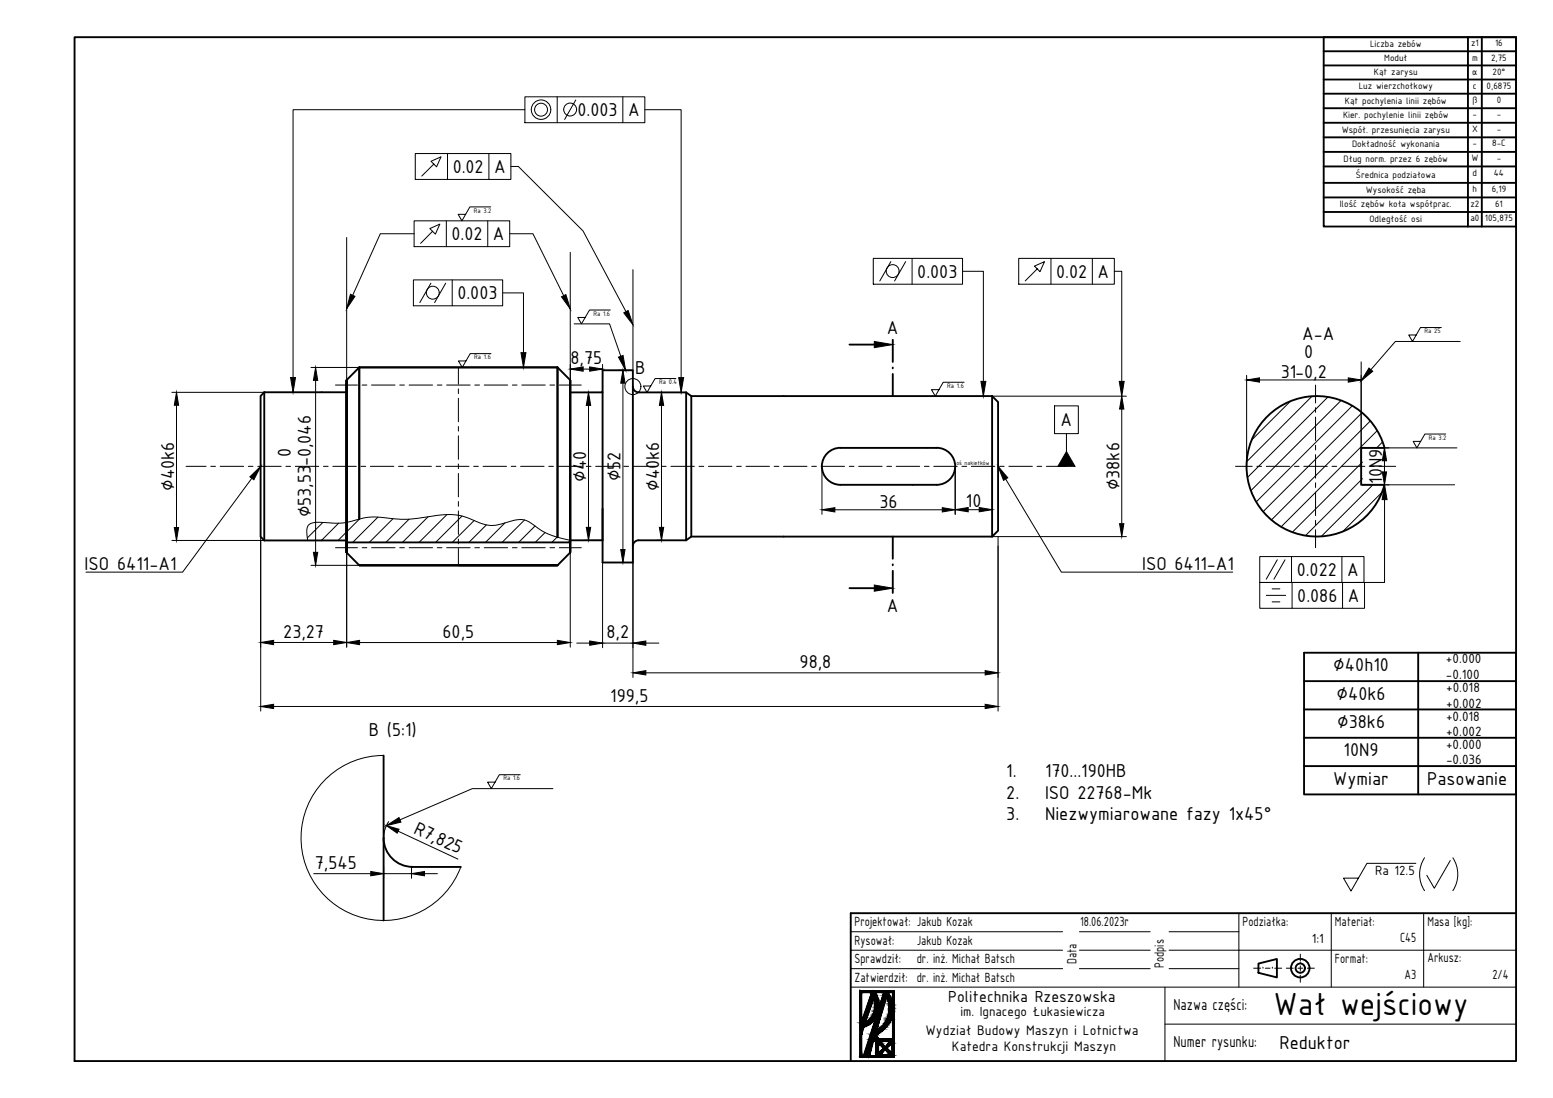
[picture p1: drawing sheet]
<svg xmlns="http://www.w3.org/2000/svg" width="420mm" height="297mm" viewBox="0 0 420 297" stroke-linecap="round" stroke-linejoin="round" font-family="sans-serif">
<!-- layer: _Linie grube -->
<g fill="none" stroke="#000" stroke-width=".51">
<path d="M20.2 10.1h390v276.9h-390zM358.1 10.1h52.1v51.2h-52.1zM358.1 13.9h52.1M358.1 17.7h52.1M397.2 10.1v51.2M400.9 10.1v51.2M358.1 21.5h52.1M358.1 25.3h52.1M358.1 29.3h52.1M358.1 33.2h52.1M358.1 37.2h52.1M358.1 41.1h52.1"/>
<path d="M358.1 45h52.1M358.1 49.5h52.1M358.1 53.4h52.1M358.1 57.3h52.1M97.2 99.4v41zM97.2 99.4h53.6v45.9v-45.9M97.2 99.4h53.6M97.2 99.4l-3.4 3.4M150.8 99.4l3.5 3.4v46.7v-46.7M229.8 93.2h6.7M241.5 91.9v6M241.5 99.4v.3"/>
<path d="M71.5 106.1l-1 1v38.1l1 1M71.5 106.1h22.3M71.5 106.1v40.1M93.8 102.8v46.7v-46.7M154.3 102.8v46.7v-46.7M154.3 102.8v46.7l-3.5 3.4M171.2 104.6v-4.4h-8.2v6h-8.7M171.2 104.6a1.56 1.56 0 0 0 1.6 1.5M171.2 104.6v47.6h-8.2v-46M172.8 106.2h12.8M185.6 106.2l1.4 1h81.4M185.6 106.2v40"/>
<path d="M187 107.2v38M241.5 101.2v6M268.4 107.2l1.6 1.6v34.8l-1.6 1.6M268.4 107.2v38M342.5 113.1a19 19 0 0 1 32.1 8l-6.3 .1v10l6.3-.1a19 19 0 0 1-27.7 11.6 19 19 0 0 1-4.4-29.6zM223.5 122.9a5 5 0 0 1 3.9-1.8h26a5 5 0 0 1 5 5 5 5 0 0 1-5 5.1h-26a5 5 0 0 1-4.6-2.9 5 5 0 0 1 .7-5.4zM71.5 146.2h22.3M93.8 149.5v-46.7v46.7M93.8 146.2v3.3M93.8 149.5l3.4 3.4M93.8 146.7h60.5M97.2 152.9h53.6"/>
<path d="M154.3 146.2h8.7M172.8 146.2a1.56 1.56 0 0 0-1.6 1.5M172.8 146.2h12.8M229.8 159.1h6.7M241.5 145.2v6M241.5 152.7v.2M241.5 154.4v6M268.4 145.2h-81.4l-1.4 1M352.8 176.6h57.4v38.3h-57.4zM383.7 176.6v38.3M352.8 184.3h57.4M352.8 191.9h57.4"/>
<path d="M352.8 199.6h57.4M103.8 204.4v44.6M352.8 207.2h57.4M103.8 226.7a7.8 7.8 0 0 0 7.8 7.8M111.6 234.5h13.1M410.2 247h-180v40M340.5 260.7l5-1.3v5l-5-1.2z"/>
<circle cx="351.8" cy="261.9" r="2.51"/>
<circle cx="351.8" cy="261.9" r="1.26"/>
</g>
<!-- layer: _Kreskowanie -->
<g fill="none" stroke="#000" stroke-width=".27">
<path d="M349.1 108.5l-10.5 10.5M355 107.2l-17.7 17.7M359.3 107.4l-21.8 21.8M362.8 108.3l-24.4 24.4M365.9 109.8l-26 26M368.5 111.6l-26.8 26.8M370.8 113.9l-26.8 26.8M372.6 116.5l-26 26M374.1 119.5l-1.7 1.7M102.3 139.9l-6.9 6.8M115.8 139.8l-6.9 6.9M120.9 139.2l-7.5 7.5"/>
<path d="M125 139.6l-7.1 7.1M368.6 125l-19 19M368.6 129.5l-15.4 15.4M371.4 131.2l-13.9 13.9M373.9 133.1l-10.7 10.7M87.4 141.3l-4.3 4.2M91.6 141.5l-4.6 4.7M97.2 140.4l-5.7 5.8M106.3 140.3l-6.4 6.4M110.7 140.4l-6.3 6.3M128.3 140.8l-6 5.9M131.6 142l-4.7 4.7"/>
<path d="M136.6 141.5l-5.3 5.2M141.9 140.7l-6.1 6M144.8 142.3l-4.5 4.4M147.5 144.1l-2.7 2.6M150.7 145.3l-1.4 1.4M154.3 146.2l-.5 .5"/>
</g>
<!-- layer: _Osie symetrii -->
<g fill="none" stroke="#000" stroke-width=".27">
<path d="M124 99.4v4.5M90.8 104.2h5.9M98 104.2h1.3M100.5 104.2h6.4M108.1 104.2h1.3M110.7 104.2h6.3M118.3 104.2h1.3M120.8 104.2h6.4M124 105.2v1.3M124 107.7v6.4M124 115.4v1.2M124 117.9v6.4"/>
<path d="M128.5 104.2h1.2M131 104.2h6.4M138.6 104.2h1.3M141.2 104.2h6.3M148.8 104.2h1.3M151.3 104.2h6M355.9 104.2v4.8M355.9 110.3v1.3M355.9 112.8v6.4M50.3 126.2h5.5M57 126.2h1.3M59.6 126.2h6.3"/>
<path d="M67.2 126.2h1.3M69.7 126.2h6.4M77.3 126.2h1.3M79.9 126.2h6.3M87.5 126.2h1.3M90 126.2h6.4M97.7 126.2h1.2M100.2 126.2h6.4M107.8 126.2h1.3M110.4 126.2h6.3M118 126.2h1.3M120.5 126.2h6.4"/>
<path d="M124 125.5v1.3M124 128.1v6.3M124 135.7v1.3M124 138.2v6.4M128.1 126.2h1.3M130.7 126.2h6.3M138.3 126.2h1.3M140.8 126.2h6.4M148.5 126.2h1.2M151 126.2h6.4M158.6 126.2h1.3M161.2 126.2h6.3"/>
<path d="M168.8 126.2h1.3M171.3 126.2h6.4M178.9 126.2h1.3M181.5 126.2h6.4M189.1 126.2h1.3M191.7 126.2h6.3M199.3 126.2h1.3M201.8 126.2h6.4M209.4 126.2h1.3M212 126.2h6.3M219.6 126.2h1.3M222.1 126.2h6.4"/>
<path d="M229.8 126.2h1.2M232.3 126.2h6.4M239.9 126.2h1.3M242.5 126.2h6.3M250.1 126.2h1.3M252.6 126.2h6.4M260.2 126.2h1.3M262.8 126.2h6.3M270.4 126.2h1.3M272.9 126.2h6.4M280.6 126.2h1.2M283.1 126.2h5.4"/>
<path d="M334.3 126.2h4.5M340 126.2h1.3M342.6 126.2h6.3M350.2 126.2h1.3M352.7 126.2h6.4M355.9 120.4v1.3M355.9 123v6.3M355.9 130.6v1.3M355.9 133.1v6.4M360.4 126.2h1.2M362.9 126.2h6.4M370.5 126.2h1.3"/>
<path d="M373.1 126.2h4.5M90.8 148.2h5.9M98 148.2h1.3M100.5 148.2h6.4M108.1 148.2h1.3M110.7 148.2h6.3M118.3 148.2h1.3M120.8 148.2h6.4M124 145.8v1.3M124 148.4v4.5M128.5 148.2h1.2M131 148.2h6.4"/>
<path d="M138.6 148.2h1.3M141.2 148.2h6.3M148.8 148.2h1.3M151.3 148.2h6M355.9 140.8v1.2M355.9 143.3v4.9"/>
</g>
<!-- layer: kontur -->
<path d="M154.3 146.2a20.9 20.9 0 0 1-11-4.9 5.8 5.8 0 0 0-5.6-.2 9.7 9.7 0 0 1-7.2 .6l-3.4-1.4a17 17 0 0 0-10.5-.6l-6.8 .8-8.5-.6a23.2 23.2 0 0 0-7.3 1.4 43.2 43.2 0 0 1-8.6 0 2.31 2.31 0 0 0-2.4 3.2l.2 1.7" fill="none" stroke="#000" stroke-width=".27"/>
<!-- layer: _Linie cienkie -->
<g fill="none" stroke="#000" stroke-width=".27">
<path d="M132.8 56h-5.7l-2.1 3.7-1-1.7h2M132.8 95.7h-5.6l-2.1 3.7-1.1-1.8h2M165.1 83.9h-5.6l-2.2 3.7-1-1.7h2M390 88.6h-5.7l-2.2 3.8-1-1.8h2.1M182.9 102.4h-5.7l-2.2 3.8-.9-1.8h2M260.8 103.4h-5.6l-2.2 3.8-1-1.8h2M391.1 117.4h-5.6l-2.2 3.8-1-1.8h2M103.8 204.4a22.3 22.3 0 0 0-18.4 35 22.3 22.3 0 0 0 39.3-4.9M140.7 209.6h-5.6l-2.2 3.7-1-1.7h2M383.1 233.6h-13.3l-4.3 7.5-2-3.5h4M385.4 232.1a8.1 8.1 0 0 0 0 8.9M392.4 232.8l-4.4 7.5-2-3.5"/>
<path d="M393.1 232.1a8.1 8.1 0 0 1 0 8.9M232.6 268h9.4v18.1h-9.4zM232.6 268h.1M233 268.4h3l-3 8.5zM236.5 269.6a5.5 5.5 0 0 1-2.7 7.3zM236.7 268.4h2.6l-5.6 17.3h-.7v-5.8l.7-2.3a5.8 5.8 0 0 0 3.4-8.3zM239.9 269.5a6.7 6.7 0 0 1-2.9 9.3zM240.1 268.4h1.5v12.7h-3.9l-.8-1.1a8.2 8.2 0 0 0 4.7-7.7l-.4-1.7zM236.3 281.3l.7 .5v3.9h-1.9zM237.6 282.1l1.7 1.5-1.7 1.4zM238.1 281.6h2.8l-1.4 1.8zM239.3 283.6h.1"/>
<path d="M239.5 283.7l1.4 1.8h-2.8zM239.5 283.4h.1M239.5 283.7h.1M239.6 283.6l1.8-1.5v2.9zM239.6 283.6h.1"/>
<circle cx="171.2" cy="104.6" r="2.17"/>
</g>
<!-- layer: Tabelka cienka -->
<g fill="none" stroke="#000" stroke-width=".27">
<path d="M230.2 257.1h57.3M230.2 252.1h57.3M292 257.1h19.2M292 252.1h19.2M316.3 257.1h93.9M316.3 252.1h18.9M335.2 247v20M360.2 247v20M385.2 247v20M230.2 267h180M230.2 262.1h57.3M292 262.1h19.2"/>
<path d="M315.2 277.1h95M315.2 267v20M316.3 262.1h18.9"/>
</g>
<!-- layer: _Linie cienkie -->
<g fill="#000" stroke="#000" stroke-width=".27">
<path d="M233.6 277.1l.4-.4 .1 .2z"/>
<path d="M235.8 268.5l-2.9 8.3 .3 .1zM235.8 268.5l.4-.2-3 8.6zM233.2 268.5h2.6l.4-.2zM232.9 268.3h3.3l-3 .2zM232.9 268.3l.3 8.6v-8.4zM232.9 268.3l.3 8.6h-.3z"/>
<path d="M232.6 268.4l.4 8.4v-8.4zM232.6 268.4l.4 8.4h-.4z"/>
<path d="M232.6 276.8l.4 .1zM232.6 276.8l.4 .1z"/>
<path d="M232.6 279.9l.4 5.8v-5.8zM232.6 279.9l.4 5.8h-.4z"/>
<path d="M232.6 277.6l.4 2.3 .7-2.3zM232.6 277.6l.4 2.3h-.4z"/>
<path d="M233 276.8h.9zM233 276.8l.8 .1z"/>
<path d="M232.6 277.5h1.3zM232.6 277.5l1.1 .1z"/>
<path d="M234 276.6l.1 .3 .1-.4zM234.2 276.5l.2 .3-.3 .1zM234.2 276.5l.2 .3v-.4zM234.4 276.4l.2 .3-.2 .1zM234.4 276.4l.2 .3v-.4zM234.6 276.3l.2 .2-.2 .2zM234.6 276.3l.2 .2v-.3zM234.8 276.2l.2 .2-.2 .1zM234.8 276.2l.2 .2v-.4zM235 276l.2 .2-.2 .2zM235 276l.2 .2-.1-.3zM235.1 275.9l.2 .2-.1 .1zM235.3 275.7l-.2 .2 .2 .2zM235.3 275.7l.2 .2-.2 .2zM235.5 275.6l-.2 .1 .2 .2zM235.5 275.6l.2 .1-.2 .2zM235.6 275.3l-.1 .3 .2 .1zM235.6 275.3l.3 .2-.2 .2zM235.8 275.1l-.2 .2 .3 .2zM235.8 275.1l.2 .2-.1 .2zM235.8 275.1l.2 .2-.1-.3zM235.9 275l.3 .1-.2 .2zM236.1 274.7l-.2 .3 .3 .1zM236.1 274.7l.2 .2-.1 .2zM236.2 274.5l-.1 .2 .2 .2zM236.2 274.5l.2 .1-.1 .3zM236.3 274.3l-.1 .2 .2 .1zM236.3 274.3l.2 .1-.1 .2zM236.4 274.1l-.1 .2 .2 .1zM236.4 274.1l.3 .1-.2 .2zM236.5 273.8l-.1 .3 .3 .1zM236.5 273.8l.2 .1v.3zM236.5 273.6v.2l.2 .1zM236.5 273.6l.3 .1-.1 .2zM236.6 273.4l-.1 .2 .3 .1zM236.6 273.4h.3l-.1 .3zM236.7 273l-.1 .4h.3zM236.7 273l.3 .1-.1 .3zM236.7 272.8v.2l.3 .1zM236.7 272.8h.3v.3zM236.7 272.5v.3h.3zM236.7 272.5l.4 .1-.1 .2zM236.7 272.3v.2l.4 .1zM236.7 272.3h.4v.3zM236.8 272l-.1 .3h.4zM236.8 272h.3v.3zM236.7 271.7l.1 .3h.3zM236.7 271.7h.4v.3zM236.7 271.4v.3h.4zM236.7 271.4h.4v.3zM236.7 271.2v.2h.4zM236.7 271.2l.3-.1 .1 .3zM236.7 270.9v.3l.3-.1zM236.7 270.9l.3-.1v.3zM236.6 270.6l.1 .3 .3-.1zM236.6 270.6l.3-.1 .1 .3zM236.6 270.3v.3l.3-.1zM236.6 270.3l.2-.1 .1 .3zM236.5 270l.1 .3 .2-.1zM236.5 270l.2-.1 .1 .3zM236.4 269.7l.1 .3 .2-.1zM236.4 269.7l.3-.1v.3z"/>
<path d="M232.6 277.5h1.5zM232.6 277.5h1.3z"/>
<path d="M232.6 277.4h1.7zM232.6 277.4l1.5 .1z"/>
<path d="M232.6 277.3h2zM232.6 277.3l1.7 .1z"/>
<path d="M232.6 277.2h2.2zM232.6 277.2l2 .1z"/>
<path d="M232.6 277h2.5zM232.6 277l2.2 .2z"/>
<path d="M232.6 276.9h2.7zM232.6 276.9l2.5 .1z"/>
<path d="M232.6 276.9h2.7zM232.6 276.9h2.7z"/>
<path d="M234.1 276.8h1.3zM233.8 276.9h1.5z"/>
<path d="M234.2 276.7h1.3zM234.1 276.8h1.3z"/>
<path d="M234.3 276.7h1.2zM234.2 276.7h1.3z"/>
<path d="M234.5 276.5h1.2zM234.3 276.7h1.2z"/>
<path d="M234.6 276.5h1.2zM234.5 276.5h1.2z"/>
<path d="M234.7 276.4h1.2zM234.6 276.5h1.2z"/>
<path d="M234.8 276.3h1.2zM234.7 276.4h1.2z"/>
<path d="M234.9 276.3h1.1zM234.8 276.3h1.2z"/>
<path d="M235.1 276.1l.9 .2 .2-.2zM235.1 276.1l.9 .2h-1.1z"/>
<path d="M235.2 276h1.1zM235.1 276.1h1.1z"/>
<path d="M235.4 275.9h1zM235.4 275.9l.9 .1h-1.1z"/>
<path d="M235.4 275.8h1zM235.4 275.8l1 .1z"/>
<path d="M235.5 269.8l-1.6 7 2.6-7zM235.5 269.8l-1.6 7h-.9z"/>
<path d="M235.6 269.6h.9zM235.6 269.6l.9 .2z"/>
<path d="M235.6 275.7l.8 .1 .1-.1zM235.4 275.8l.2-.1 .8 .1z"/>
<path d="M235.6 275.6h1zM235.6 275.6l.9 .1z"/>
<path d="M236.4 269.6l-2.3 7 2.6-6.9zM236.4 269.6l-2.3 7-.5 .5z"/>
<path d="M236 268.4l.9 .5-.2-.5zM236 268.4l.9 .5h-1.1z"/>
<path d="M235.8 275.4l.8 .2 .1-.2zM235.8 275.4l.8 .2h-1z"/>
<path d="M235.8 275.3h1zM235.8 275.3l.9 .1z"/>
<path d="M235.9 275.2h1zM235.9 275.2l.9 .1h-1z"/>
<path d="M235.8 268.9l1.3 .4-.2-.4zM235.8 268.9l1.3 .4h-1.4z"/>
<path d="M236.1 275l.9 .1zM236 275.1h1z"/>
<path d="M236 275.1h1zM235.9 275.2h1z"/>
<path d="M235.9 278.7h1.2zM235.9 278.7l1.1 .1z"/>
<path d="M236.2 274.8l.8 .2 .1-.2zM236.2 274.8l.8 .2h-.9z"/>
<path d="M235.7 269.3l1.5 .3-.1-.3zM235.7 269.3l1.5 .3h-1.6z"/>
<path d="M236.3 274.6l.8 .2 .1-.2zM236.3 274.6l.8 .2h-.9z"/>
<path d="M236.5 269.6l.8 .2zM236.5 269.6l.8 .2z"/>
<path d="M236.4 274.5h.9zM236.4 274.5l.8 .1h-.9z"/>
<path d="M235.6 279.8l1.3 .2 .4-.2zM235.6 279.8l1.3 .2h-1.4z"/>
<path d="M237.3 278.6v.3l.2-.4zM237.5 278.5l.1 .3-.3 .1zM237.5 278.5l.1 .3 .1-.5zM237.7 278.3l.2 .3-.3 .2zM237.7 278.3l.2 .3 .1-.4zM238 278.2l.1 .3-.2 .1zM238 278.2l.1 .3 .1-.5zM238.2 278l.2 .3-.3 .2zM238.2 278l.2 .3v-.5zM238.4 277.8l.2 .3-.2 .2zM238.4 277.8l.2 .3 .1-.4zM238.7 277.7l.2 .2-.3 .2zM238.9 277.4l-.2 .3 .2 .2zM238.9 277.4l.2 .2-.2 .3zM238.9 277.4l.2 .2v-.4zM239.1 277.2l.2 .2-.2 .2zM239.2 277l-.1 .2 .2 .2zM239.2 277l.3 .1-.2 .3zM239.4 276.7l-.2 .3 .3 .1zM239.4 276.7l.2 .1-.1 .3zM239.6 276.4l-.2 .3 .2 .1zM239.6 276.4l.2 .1-.2 .3zM239.8 276.1l-.2 .3 .2 .1zM239.8 276.1l.2 .2-.2 .2zM239.9 275.9l-.1 .2 .2 .2zM239.9 275.9l.3 .1-.2 .3zM240 275.5l-.1 .4 .3 .1zM240 275.5l.3 .1-.1 .4zM240.2 275.2l-.2 .3 .3 .1zM240.2 275.2l.3 .1-.2 .3zM240.2 274.9v.3l.3 .1zM240.2 274.9l.3 .1v.3zM240.3 274.5l-.1 .4 .3 .1zM240.3 274.5l.3 .1-.1 .4zM240.4 274.2l-.1 .3 .3 .1zM240.4 274.2l.3 .1-.1 .3zM240.5 273.9l-.1 .3 .3 .1zM240.5 273.9h.3l-.1 .4zM240.5 273.5v.4h.3zM240.5 273.5l.3 .1v.3zM240.5 273.2v.3l.3 .1zM240.5 273.2h.3v.4zM240.5 272.8v.4h.3zM240.5 272.8h.3v.4zM240.5 272.4v.4h.3zM240.5 272.4h.3v.4zM240.5 272.1v.3h.3zM240.5 272.1h.3v.3zM240.5 271.7v.4h.3zM240.5 271.7h.2l.1 .4zM240.4 271.3l.1 .4h.2zM240.4 271.3h.3v.4zM240.3 271l.1 .3h.3zM240.3 271l.3-.1 .1 .4zM240.2 270.6l.1 .4 .3-.1zM240.2 270.6l.3-.1 .1 .4zM240.1 270.3l.1 .3 .3-.1zM240.1 270.3l.2-.2 .2 .4zM239.9 269.9l.2 .4 .2-.2zM239.9 269.9l.3-.1 .1 .3zM239.7 269.5l.2 .4 .3-.1zM239.7 269.5l.3-.1 .2 .4z"/>
<path d="M236.6 269.8h.7zM236.6 269.8h.7z"/>
<path d="M236.4 274.4h.9zM236.4 274.4l.9 .1z"/>
<path d="M236.6 269.8l.7 .1zM236.6 269.8l.7 .1z"/>
<path d="M236.6 269.9l.9 .3-.2-.3zM236.6 269.9l.9 .3h-.8z"/>
<path d="M236.5 274.1l.9 .1zM236.5 274.1l.9 .1z"/>
<path d="M236.5 274.2l.8 .2 .1-.2zM236.5 274.2l.8 .2h-.9z"/>
<path d="M236.6 273.8l.8 .3v-.3zM236.6 273.8l.8 .3h-.9z"/>
<path d="M236.7 270.2l.8 .3v-.3zM236.7 270.2l.8 .3h-.7z"/>
<path d="M236.6 273.8h.9zM236.6 273.8h.8z"/>
<path d="M236.8 270.5l.8 .2-.1-.2zM236.8 270.5l.8 .2h-.8z"/>
<path d="M236.7 273.6l.8 .2v-.2zM236.7 273.6l.8 .2h-.9z"/>
<path d="M236.8 270.7l.8 .1zM236.8 270.7l.8 .1z"/>
<path d="M236.7 273.5l.8 .1 .1-.1zM236.7 273.5l.8 .1h-.8z"/>
<path d="M236.8 270.8l.8 .4v-.4zM236.8 270.8l.8 .4h-.7z"/>
<path d="M236.7 273.4h.9zM236.7 273.4l.9 .1z"/>
<path d="M236.9 271.2l.8 .2-.1-.2zM236.9 271.2l.8 .2h-.8z"/>
<path d="M236.8 273.1h.8zM236.8 273.1h.8z"/>
<path d="M236.8 273.1l.8 .3v-.3zM236.8 273.1l.8 .3h-.9z"/>
<path d="M235.7 279.5l1.6 .3 .3-.3zM235.7 279.5l1.6 .3h-1.7z"/>
<path d="M236.9 271.4l.8 .1zM236.9 271.4l.8 .1z"/>
<path d="M236.9 271.5l.8 .2v-.2zM236.9 271.5l.8 .2h-.8z"/>
<path d="M236.9 272.7l.8 .1zM236.9 272.7l.8 .1z"/>
<path d="M236.9 272.8l.7 .3 .1-.3zM236.9 272.8l.7 .3h-.8z"/>
<path d="M236.9 271.7l.8 .3v-.3zM236.9 271.7l.8 .3h-.8z"/>
<path d="M236.9 272.6l.8 .1v-.1zM236.9 272.6l.8 .1h-.8z"/>
<path d="M236.9 272h.8zM236.9 272h.8z"/>
<path d="M237 272l.7 .3v-.3zM237 272l.7 .3h-.8z"/>
<path d="M236.9 272.3h.8zM236.9 272.3h.8z"/>
<path d="M236.9 272.3l.8 .3v-.3zM236.9 272.3l.8 .3h-.8z"/>
<path d="M235.8 279.2l1.8 .3 .4-.3zM235.8 279.2l1.8 .3h-1.9z"/>
<path d="M235.9 278.9l2.1 .3 .4-.3zM235.9 278.9l2.1 .3h-2.2z"/>
<path d="M235.9 278.8h2.7zM235.9 278.8l2.5 .1z"/>
<path d="M237.3 278.7h1.4zM237 278.8h1.6z"/>
<path d="M237.4 278.7h1.4zM237.3 278.7h1.4z"/>
<path d="M237.6 278.6h1.2zM237.4 278.7h1.4z"/>
<path d="M237.8 278.5l1 .1 .2-.1zM237.6 278.6l.2-.1 1 .1z"/>
<path d="M238 278.4h1.1zM237.8 278.5h1.2z"/>
<path d="M238.1 278.3h1zM238 278.4h1.1z"/>
<path d="M238.3 278.1l.8 .2 .2-.2zM238.1 278.3l.2-.2 .8 .2z"/>
<path d="M238.4 278.1h1zM238.3 278.1h1z"/>
<path d="M238.5 277.9h1zM238.4 278.1h1z"/>
<path d="M238.8 277.8l.7 .1 .1-.1zM238.5 277.9l.3-.1 .7 .1z"/>
<path d="M238.8 277.7h.8zM238.8 277.7l.8 .1z"/>
<path d="M238.9 269.6l-1.8 9.1 2.7-9.1zM238.9 269.6l-1.8 9.1h-1.2z"/>
<path d="M239 277.5l.6 .2 .2-.2zM239 277.5l.6 .2h-.8z"/>
<path d="M239 269.5l.8 .1 .1-.1zM239 269.5l.8 .1h-.9z"/>
<path d="M239.1 277.4h.8zM239.1 277.4l.7 .1z"/>
<path d="M239.2 277.3h.8zM239.2 277.3l.7 .1h-.8z"/>
<path d="M239.7 269.4l-2.4 9.2 2.7-9.1zM239.7 269.4l-2.4 9.2-.5 .4zM237.3 278.6l-.5 .4 .5-.1z"/>
<path d="M239.3 268.4l1 .5-.2-.5zM239.3 268.4l1 .5h-1.1z"/>
<path d="M239.3 277.1l.7 .2 .2-.2zM239.3 277.1l.7 .2h-.8z"/>
<path d="M239.9 268.5l.5 .3-.2-.5zM239.9 268.5l.5 .3-.2 .1zM240.2 268.9l.5 .4-.3-.5zM240.2 268.9l.5 .4-.3 .1zM240.4 269.4l.5 .3-.2-.4zM240.4 269.4l.5 .3-.3 .1zM240.6 269.8l.5 .3-.2-.4zM240.6 269.8l.5 .3-.2 .2zM240.9 270.3l.4 .3-.2-.5zM240.9 270.3l.4 .3-.3 .1zM241 270.7l.4 .3-.1-.4zM241 270.7l.4 .3-.2 .1zM241.2 271.1l.4 .3-.2-.4zM241.2 271.1l.4 .3-.3 .1zM241.3 271.5l.4 .4-.1-.5zM241.3 271.5l.4 .4h-.3zM241.4 271.9l.3 .4v-.4zM241.4 271.9l.3 .4-.3 .1zM241.4 272.4l.3 .3v-.4zM241.4 272.4l.3 .3h-.3zM241.4 272.7l.3 .4v-.4zM241.4 272.7l.3 .4h-.3zM241.4 273.1l.3 .4v-.4zM241.4 273.1l.3 .4h-.3zM241.4 273.5l.3 .4v-.4zM241.4 273.5l.3 .4h-.3zM241.4 273.9l.2 .4 .1-.4zM241.4 273.9l.2 .4-.3-.1zM241.3 274.2l.2 .5 .1-.4zM241.3 274.2l.2 .5-.3-.1zM241.2 274.6l.2 .4 .1-.3zM241.2 274.6l.2 .4h-.2zM241.2 275l.1 .4 .1-.4zM241.2 275l.1 .4-.3-.1zM241 275.3l.1 .5 .2-.4zM241 275.3l.1 .5-.2-.1zM240.9 275.7l.1 .4 .1-.3zM240.9 275.7l.1 .4-.3-.1zM240.7 276l.1 .5 .2-.4zM240.7 276l.1 .5-.3-.1zM240.5 276.4l.1 .5 .2-.4zM240.5 276.4l.1 .5-.3-.2zM240.3 276.7v.5l.3-.3zM240.3 276.7v.5l-.2-.2zM240.1 277l-.1 .5 .3-.3zM240.1 277l-.1 .5-.2-.2zM239.8 277.3v.5l.2-.3zM239.8 277.3v.5l-.3-.2zM239.5 277.6v.6l.3-.4zM239.5 277.6v.6l-.3-.3zM239.2 277.9v.6l.3-.3zM239.2 277.9v.6l-.2-.2zM239 278.3l-.2 .5 .4-.3zM238.7 278.5l.3-.2-.2 .5zM238.7 278.5l-.2 .5 .3-.2zM238.3 278.8l.4-.3-.2 .5zM238.3 278.8l-.2 .5 .4-.3zM237.9 279.1l.4-.3-.2 .5zM237.9 279.1l-.2 .5 .4-.3zM237.6 279.4l.3-.3-.2 .5zM237.6 279.4l-.3 .5 .4-.3zM237.2 279.7l.4-.3-.3 .5zM237.2 279.7l-.1 .4 .2-.2zM236.6 280l.6-.3-.1 .4zM236.6 280l1.2 1-.7-.9zM236.6 280l1.2 1-.1 .3zM237.8 281l-.1 .3 3.7-.3zM237.7 281.3l3.7-.3 .3 .3zM241.4 268.5v12.5l.3 .3zM241.7 268.3v13l-.3-12.8zM240.1 268.5h1.3l.3-.2zM240.1 268.3h1.6l-1.6 .2z"/>
<path d="M239.4 277h.8zM239.4 277l.8 .1z"/>
<path d="M239.2 268.9l1.4 .4-.3-.4zM239.2 268.9l1.4 .4h-1.6z"/>
<path d="M239.5 276.8l.7 .2 .2-.2zM239.5 276.8l.7 .2h-.8z"/>
<path d="M239 269.3l1.6 .2zM239 269.3l1.6 .2z"/>
<path d="M239.9 269.5l.8 .1-.1-.1zM239.9 269.5l.8 .1h-.8z"/>
<path d="M239.7 276.5l.7 .3 .2-.3zM239.7 276.5l.7 .3h-.9z"/>
<path d="M239.7 276.4h.9zM239.7 276.4l.9 .1z"/>
<path d="M239.9 269.6l.9 .2zM239.9 269.6l.9 .2z"/>
<path d="M239.9 276.2l.7 .2 .1-.2zM239.9 276.2l.7 .2h-.9z"/>
<path d="M240 269.8l.8 .1zM240 269.8l.8 .1z"/>
<path d="M240.1 269.9l.9 .3-.2-.3zM240.1 269.9l.9 .3h-.8z"/>
<path d="M239.9 276.1h.9zM239.9 276.1l.8 .1h-.8z"/>
<path d="M240.1 275.9l.7 .2 .1-.2zM240.1 275.9l.7 .2h-.9z"/>
<path d="M240.2 270.2l1 .4-.2-.4zM240.2 270.2l1 .4h-.9z"/>
<path d="M240.1 275.7l.8 .2 .1-.2zM240.1 275.7l.8 .2h-.8z"/>
<path d="M240.2 275.6l.8 .1 .1-.1zM240.2 275.6l.8 .1h-.9z"/>
<path d="M240.3 270.6h.9zM240.3 270.6h.9z"/>
<path d="M240.4 270.6l.9 .3-.1-.3zM240.4 270.6l.9 .3h-.8z"/>
<path d="M240.2 275.4l.9 .2 .1-.2zM240.2 275.4l.9 .2h-.9z"/>
<path d="M240.3 275.3l.9 .1v-.1zM240.3 275.3l.9 .1h-1z"/>
<path d="M240.5 270.9l.8 .2v-.2zM240.5 270.9l.8 .2h-.8z"/>
<path d="M240.5 271.1l.9 .2-.1-.2zM240.5 271.1l.9 .2h-.8z"/>
<path d="M240.4 275l.8 .3 .1-.3zM240.4 275l.8 .3h-.9z"/>
<path d="M240.4 274.9h.9zM240.4 274.9l.9 .1z"/>
<path d="M240.6 271.3l.8 .2v-.2zM240.6 271.3l.8 .2h-.8z"/>
<path d="M240.5 274.6l.9 .1zM240.5 274.6l.9 .1z"/>
<path d="M240.5 274.7l.8 .2 .1-.2zM240.5 274.7l.8 .2h-.9z"/>
<path d="M240.6 271.5l.9 .2-.1-.2zM240.6 271.5l.9 .2h-.9z"/>
<path d="M240.6 271.7l.9 .2v-.2zM240.6 271.7l.9 .2h-.9z"/>
<path d="M240.6 274.2l.9 .1zM240.6 274.2l.9 .1z"/>
<path d="M240.6 274.3l.8 .3 .1-.3zM240.6 274.3l.8 .3h-.9z"/>
<path d="M240.6 271.9l.9 .2v-.2zM240.6 271.9l.9 .2h-.8z"/>
<path d="M240.7 272.1l.9 .2-.1-.2zM240.7 272.1l.9 .2h-.9z"/>
<path d="M240.7 272.3l.9 .1zM240.7 272.3l.9 .1z"/>
<path d="M240.7 272.4l.9 .2v-.2zM240.7 272.4l.9 .2h-.9z"/>
<path d="M240.6 273.9l.9 .3 .1-.3zM240.6 273.9l.9 .3h-.9z"/>
<path d="M240.7 272.6l.9 .1v-.1zM240.7 272.6l.9 .1h-.9z"/>
<path d="M240.7 272.7l.9 .1zM240.7 272.7l.9 .1z"/>
<path d="M240.7 272.8l.9 .4v-.4zM240.7 272.8l.9 .4h-.9z"/>
<path d="M240.7 273.2l.9 .3v-.3zM240.7 273.2l.9 .3h-.9z"/>
<path d="M240.7 273.5h.9zM240.7 273.5h.9z"/>
<path d="M240.7 273.5l.9 .4v-.4zM240.7 273.5l.9 .4h-1z"/>
<path d="M232.6 268l9.4 .4v-.4zM232.6 268l9.4 .4h-9.4z"/>
<path d="M241.6 268.4l.4 4.2v-4.2zM241.6 268.4l.4 4.2h-.4z"/>
<path d="M241.6 272.6l.4 .1v-.1zM241.6 272.6l.4 .1h-.4z"/>
<path d="M241.6 272.7l.4 .4v-.4zM241.6 272.7l.4 .4h-.4z"/>
<path d="M241.6 273.1l.4 .4v-.4zM241.6 273.1l.4 .4h-.4z"/>
<path d="M241.6 273.5h.4zM241.6 273.5h.4z"/>
<path d="M241.6 273.5l.4 7.6v-7.6zM241.6 273.5l.4 7.6h-.4z"/>
<path d="M232.9 285.8h.8v-.3zM233.2 285.5h.5l-.8 .3zM232.9 279.9v5.9l.3-.3zM232.9 279.9h.3v5.6zM233.6 277.5l-.7 2.4h.3zM233.6 277.5l.2 .2-.6 2.2zM233.6 277.5l.2 .2v-.3zM233.8 277.4v.3zM233.8 277.4l.1 .3 .2-.4zM234.1 277.3l.1 .3-.3 .1zM234.1 277.3l.1 .3 .1-.3zM234.3 277.3l.1 .3h-.2zM234.3 277.3l.1 .3 .1-.4zM234.5 277.2l.2 .2-.3 .2zM234.5 277.2l.2 .2v-.4zM234.7 277l.2 .3-.2 .1zM234.7 277l.2 .3 .1-.4zM235 276.9l.1 .3-.2 .1zM235 276.9l.1 .3 .1-.4zM235.2 276.8l.2 .2-.3 .2zM235.2 276.8l.2 .2v-.4zM235.4 276.6l.2 .2-.2 .2zM235.4 276.6l.2 .2v-.4zM235.6 276.4l.2 .2-.2 .2zM235.6 276.4l.2 .2 .1-.4zM235.9 276.2l.2 .2-.3 .2zM235.9 276.2l.2 .2v-.4zM236.1 276l.2 .2-.2 .2zM236.3 275.8l-.2 .2 .2 .2zM236.3 275.8l.2 .2-.2 .2zM236.5 275.5l-.2 .3 .2 .2zM236.5 275.5l.2 .2-.2 .3zM236.7 275.3l-.2 .2 .2 .2zM236.7 275.3l.2 .1-.2 .3zM236.8 275l-.1 .3 .2 .1zM236.8 275l.3 .2-.2 .2zM236.9 274.7l-.1 .3 .3 .2zM236.9 274.7l.3 .2-.1 .3zM237.1 274.4l-.2 .3 .3 .2zM237.1 274.4l.3 .1-.2 .4zM237.2 274.1l-.1 .3 .3 .1zM237.2 274.1l.3 .1-.1 .3zM237.3 273.8l-.1 .3 .3 .1zM237.3 273.8h.3l-.1 .4zM237.4 273.4l-.1 .4h.3zM237.4 273.4l.3 .1-.1 .3zM237.5 273.1l-.1 .3 .3 .1zM237.5 273.1h.3l-.1 .4zM237.5 272.7v.4h.3zM237.5 272.7h.3v.4zM237.6 272.3l-.1 .4h.3zM237.6 272.3l.3 .1-.1 .3zM237.6 272v.3l.3 .1zM237.6 272h.3v.4zM237.5 271.6l.1 .4h.3zM237.5 271.6l.3-.1 .1 .5zM237.5 271.2v.4l.3-.1zM237.5 271.2l.3-.1v.4zM237.4 270.7l.1 .5 .3-.1zM237.4 270.7h.3l.1 .4zM237.3 270.3l.1 .4h.3zM237.3 270.3l.3-.1 .1 .5zM237.2 269.9l.1 .4 .3-.1zM237.2 269.9l.2-.1 .2 .4zM237 269.4l.2 .5 .2-.1zM237 269.4l.3-.1 .1 .5zM236.8 268.9l.2 .5 .3-.1zM236.8 268.9l.2-.1 .3 .5zM236.5 268.3l.3 .6 .2-.1zM236.5 268.3l.5 .5zM236.5 268.3l.4 .2 2.6-.2zM236.9 268.5l2.6-.2-.4 .2zM239.1 268.5l-5.3 17.2 5.7-17.4zM239.1 268.5l-5.3 17.2-.2-.1z"/>
<path d="M232.6 285.7h2.5zM232.6 285.7h2.5z"/>
<path d="M235 281.6l.1 4.1 1.1-4.1zM235 281.6l.1 4.1h-1.4z"/>
<path d="M235.1 281.3l1.1 .3 .1-.3zM235.1 281.3l1.1 .3h-1.2z"/>
<path d="M235.5 280l2.2 1.1-.8-1.1zM235.5 280l2.2 1.1h-2.5z"/>
<path d="M234.9 285.9h2.1v-.4zM234.9 285.9l.4-.4h1.7zM236.2 281l-1.3 4.9 .4-.4zM236.2 281l.2 .5-1.1 4zM236.2 281l.2 .5 .8 .2zM236.4 281.5l.8 .2-.3 .2zM236.9 281.9l.3 3.8v-4zM236.9 281.9l.3 3.8h-.3z"/>
<path d="M237 282.1l.6 1.6v-1.6zM237 282.1l.6 1.6h-.6z"/>
<path d="M237 283.7l.6 1.3v-1.3zM237 283.7l.6 1.3h-.6z"/>
<path d="M236.8 281.6l1.4 .2-.1-.2zM236.8 281.6l1.4 .2h-1.2z"/>
<path d="M237 281.8l1.5 .3-.3-.3zM237 281.8l1.5 .3h-1.5z"/>
<path d="M237.6 282.1l1.9 1.3-1-1.3zM237.6 282.1l1.9 1.3h-.4z"/>
<path d="M237 285l1.1 .5 .4-.5zM237 285l1.1 .5h-1.1z"/>
<path d="M237.7 282.5l1.5 1.2 .2-.3zM237.4 281.8l2 1.6-1.7-.9zM237.4 281.8l.3 2.9v-2.2zM237.4 281.8l.3 2.9-.3 .6zM237.7 284.7l-.3 .6 1.8-1.9zM239.2 283.4l.2 .3-2 1.6z"/>
<path d="M240.6 281.8l-1.2 1.5 .2 .2zM240.6 281.8l.6-.3-1.6 2zM238.4 281.8h2.2l.6-.3zM237.7 281.5h3.5l-2.8 .3zM237.7 281.5l1.9 1.8-1.2-1.5zM237.7 281.5l1.9 1.8-.2 .2z"/>
<path d="M239.1 283.7l-.6 1.3 1-1.3zM237.6 285l1.5-1.3-.6 1.3z"/>
<path d="M239.4 283.6l-1 1.7 1.2-1.5zM239.4 283.6l-1 1.7-.7 .4zM237.7 285.7l2.9-.4h-2.2zM237.7 285.7l2.9-.4 .6 .4zM239.4 283.8l1.2 1.5 .6 .4zM239.4 283.8l.2-.2 1.6 2.1z"/>
<path d="M239.3 283.6l.6 .1zM239.1 283.7l.2-.1 .6 .1z"/>
<path d="M239.8 283.4l-.2 .3 1.7 1zM239.6 283.7l1.7 1 .3 .6zM241.3 282.5v2.2l.3 .6zM241.6 281.8v3.5l-.3-2.8zM241.6 281.8l-1.8 1.9 1.5-1.2zM239.6 283.4l2-1.6-1.8 1.9z"/>
<path d="M239.1 283.4l.5 .2 .3-.2zM239.1 283.4l.5 .2z"/>
<path d="M239.5 283.7l1.9 1.3-1.5-1.3zM239.5 283.7l1.9 1.3h-.9z"/>
<path d="M240.5 282.1l-.6 1.3 1.5-1.3zM240.5 282.1l-.6 1.3h-.4z"/>
<path d="M235.2 281.1l6.8 .2v-.2zM235.2 281.1l6.8 .2h-6.9z"/>
<path d="M236.3 281.3l5.7 .3v-.3zM236.3 281.3l5.7 .3h-5.2z"/>
<path d="M240.9 281.6l1.1 .5v-.5zM240.9 281.6l1.1 .5h-1.5z"/>
<path d="M241.4 282.1l.6 1.3v-1.3zM241.4 282.1l.6 1.3h-.6z"/>
<path d="M241.4 283.4l.6 1.6v-1.6zM241.4 283.4l.6 1.6h-.6z"/>
<path d="M240.5 285l1.5 .5v-.5zM240.5 285l1.5 .5h-1.1z"/>
<path d="M237 285.5l5 .2v-.2zM237 285.5l5 .2h-5z"/>
<path d="M232.6 285.7l9.4 .4v-.4zM232.6 285.7l9.4 .4h-9.4z"/>
</g>
<!-- layer: _Osie symetrii_2 -->
<g fill="none" stroke="#000" stroke-width=".27">
<path d="M351.8 258.1v1.9M339.2 261.9h1.9M341.7 261.9h.1M342.3 261.9h1.3M344.2 261.9h.1M344.9 261.9h1.9M348 261.9h1.9M350.5 261.9h.1M351.2 261.9h1.2M351.8 260.7h.1M351.8 263.2h.1M351.8 261.3v1.3"/>
<path d="M351.8 263.8v1.9M353.1 261.9h.1M353.7 261.9h1.9"/>
</g>
<!-- layer: _Wymiarowanie -->
<g fill="none" stroke="#000" stroke-width=".27">
<path d="M142 26.2h32.5v7h-32.5zM142 29.7h-62.7v72.4M150.7 26.2v7M155.8 27.1l-3 5.2M168.5 26.2v7M174.5 29.7h9.8v72.5M112 59.7h25.9v7h-25.9zM112.4 41.5h25.8v7h-25.8zM117.4 44.4l.7 .7 1.2-2.7-2.7 1.2 .8 .8-3.3 3.2M120.8 59.7v7M121.1 41.5v7M132 59.7v7"/>
<path d="M132.3 41.5v7M138.2 45h2l17.5 17.5 11.7 21.8M93.8 64.2v38.6M111.8 75.7h24.2v7h-24.2zM112 63.2h-9.1l-7.5 16.7M116.6 76.6l-3 5.3M117 62.6l.8 .7 1.2-2.7-2.7 1.2 .7 .8-3.2 3.2M120.6 76.6l-3 5.3M122.3 75.7v7M136 79.2h5.6v16.2M137.9 63.2h6.3l8.3 16.8M154.3 68.3v34.5"/>
<path d="M171.2 72.9v27.3h-3.9M236.3 69.9h24.1v7h-24.1zM241 70.8l-3 5.2M245 70.8l-3 5.2M246.8 69.9v7M260.4 73.4h5.6v29.8M275.6 69.9h25.9v7h-25.9zM280.6 72.7l.8 .8 1.2-2.7-2.7 1.2 .7 .7-3.2 3.3M284.3 69.9v7M295.5 69.9v7M301.5 73.4h2v29.8M84.1 99.4h13.1"/>
<path d="M155.3 87.6h9.6l3.1 8.8M157.8 99.9h1.7M163 98.6v4.2M368.3 97.9v28.3M395.1 92.4h-17.6l-6.6 7.6M46.5 106.1h25M47.8 109.6v33.1M85.4 102.9v46.5M158 106.2h5M159.2 109.7v33M168.5 103.7v45M177.7 106.2h1.5"/>
<path d="M179 109.7v33M268.4 107.2h36.3M285.3 109.8h6.4v7.5h-6.4zM288.5 117.3v4.9M303.5 110.7v31M337.3 101.5v24.7M340.8 102.8h24M68.1 129.4l-18.7 25.4h-26.1M222.4 126.2v13M225.9 137.9h29M258.4 126.2v13M261.9 137.9h3"/>
<path d="M268.4 126.2v12.9M272.1 129.6l15 25.2h46.4M368.6 121.2h25.6M368.6 131.2h25M374.6 124.7v3M374.6 135.2v22.4h-7.4M46.5 146.2h25M70.5 145.2v47.2M84.1 152.9h13.1M93.8 146.2v28.9M154.3 149.5v25.6M158 146.2h5"/>
<path d="M163 152.2v23M167.3 152.2h3.9M171.2 147.7v35.6M177.7 146.2h1.5M268.4 145.2h36.3M270 145.2v47.2M340.8 150.6h28.2v7h-28.2zM340.8 157.6h28.4v7h-28.4zM344.2 159.3h2.1M345.6 151.4l-3 5.3M347.7 151.4l-3 5.3M349.4 150.6v7"/>
<path d="M349.6 157.6v7M363.1 150.6v7M363.2 157.6v7M74 173.8h16.3M97.3 173.8h53.5M156 174h3.5M163 174h8.2M174.7 174h3.5M342.6 161.1h5.2M344.2 162.8h2.1M74 191.1h192.5M174.7 182h91.8"/>
<path d="M149.6 213.3h-21.8l-19.6 8.5M84.9 236.4h15.4M103.8 234.5v3.1M103.8 236.4h7.5M105.2 222.3l-.9 1.8-.5 2.6M107.7 224.9l16.2 7.5M111.3 234.5v3.1M114.9 236.4h3.4"/>
<circle cx="146.4" cy="29.7" r="2.64"/>
<circle cx="146.4" cy="29.7" r="1.75"/>
<circle cx="154.3" cy="29.6" r="1.75"/>
<circle cx="117.1" cy="79.2" r="1.75"/>
<circle cx="241.5" cy="73.3" r="1.75"/>
</g>
<g fill="#000" stroke="#000" stroke-width=".27">
<path d="M151.9 80.3l1.2-.6 1.2 3.9zM94.8 79.6l1.2 .6-2.2 3.3zM140.9 95.4h1.4l-.7 4zM154.3 99.9l3.5-.6v1.1zM159.5 99.3l3.5 .6-3.5 .5zM167.3 96.6l1.3-.4 .6 4zM168.8 84.6l1.1-.6 1.3 3.8zM47.8 106.1l.5 3.5h-1.1zM78.6 102.1h1.3l-.6 4zM85.4 99.4l.6 3.5h-1.2zM159.2 106.2l.6 3.5h-1.2zM168.5 100.2l.6 3.5h-1.2z"/>
<path d="M179 106.2l.6 3.5h-1.2zM183.6 102.2h1.4l-.7 4zM265.4 103.2h1.3l-.7 4zM303.5 107.2l.6 3.5h-1.2zM302.8 103.2h1.3l-.6 4zM337.3 102.8l3.5-.6v1.2zM364.8 102.2l3.5 .6-3.5 .6zM370.4 99.6l1 .8-3.1 2.6zM67.6 129l2.9-2.8-1.8 3.6zM222.4 137.9l3.5-.6v1.2zM254.9 137.3l3.5 .6-3.5 .6zM258.4 137.9l3.5-.6v1.2z"/>
<path d="M264.9 137.3l3.5 .6-3.5 .6zM270 126.2l2.6 3.1-1.1 .6zM288.5 122.2l2.3 4h-4.6zM374.6 131.2l.7 4h-1.4zM374.6 121.2l.5 3.5h-1.1zM374 127.7h1.1l-.5 3.5zM47.2 142.7h1.1l-.5 3.5zM84.8 149.4h1.2l-.6 3.5zM158.6 142.7h1.2l-.6 3.5zM167.9 148.7h1.2l-.6 3.5zM178.4 142.7h1.2l-.6 3.5zM302.9 141.7h1.2l-.6 3.5z"/>
<path d="M70.5 173.8l3.5-.6v1.2zM90.3 173.2l3.5 .6-3.5 .6zM93.8 173.8l3.5-.6v1.2zM150.8 173.2l3.5 .6-3.5 .6zM159.5 173.4l3.5 .6-3.5 .6zM171.2 174l3.5-.6v1.2zM70.5 191.1l3.5-.6v1.2zM171.2 182l3.5-.6v1.2zM266.5 190.5l3.5 .6-3.5 .6zM266.5 181.4l3.5 .6-3.5 .6zM100.3 235.8l3.5 .6-3.5 .5zM104.5 223.4l3.5 .9-.5 1.1z"/>
<path d="M104.5 223.4l3.5-2.2 .5 1.2zM111.3 236.4l3.6-.6v1.1z"/>
</g>
<!-- layer: _Linie grube -->
<path d="M236.5 92.4l5 .8-5 .9zM236.5 158.3l5 .8-5 .8z" fill="#000" stroke="#000" stroke-width=".27"/>
<text font-size="9.3" x="344.5" y="274.5">Wał wejściowy</text>
<g font-size="5.4">
<text x="156.3" y="31.4">0.003</text>
<text x="169.9" y="31.4">A</text>
<text x="122.5" y="46.8">0.02</text>
<text x="133.7" y="46.8">A</text>
<text x="122.2" y="65">0.02</text>
<text x="133.4" y="65">A</text>
<text x="248.2" y="75.1">0.003</text>
<text x="285.7" y="75.1">0.02</text>
<text x="296.9" y="75.1">A</text>
<text x="123.7" y="81">0.003</text>
<text x="240" y="90.3">A</text>
<text x="352.3" y="91.9">A-A</text>
<text x="154.4" y="98.5">8,75</text>
<text x="171.9" y="101.3">B</text>
<text x="352.9" y="96.8">0</text>
<text x="346.5" y="102.2">31-0,2</text>
<text x="287" y="115.3">A</text>
<text x="78.7" y="123.7" transform="rotate(-90 78.7 123.7)">0</text>
<text x="158.6" y="130.4" transform="rotate(-90 158.6 130.4)">∅40</text>
<text x="167.9" y="130.2" transform="rotate(-90 167.9 130.2)">∅52</text>
<text x="373.9" y="130.9" transform="rotate(-90 373.9 130.9)">10N9</text>
<text x="47.1" y="132.8" transform="rotate(-90 47.1 132.8)">∅40k6</text>
<text x="178.4" y="132.8" transform="rotate(-90 178.4 132.8)">∅40k6</text>
<text x="238" y="137.3">36</text>
<text x="261.3" y="137.3">10</text>
<text x="302.9" y="132.6" transform="rotate(-90 302.9 132.6)">∅38k6</text>
<text x="84.1" y="140" transform="rotate(-90 84.1 140)">∅53,53-0,046</text>
<text x="22.9" y="154.1">ISO 6411-A1</text>
<text x="309" y="154.1">ISO 6411-A1</text>
<text x="350.8" y="155.8">0.022</text>
<text x="364.5" y="155.8">A</text>
<text x="240" y="165.6">A</text>
<text x="351" y="162.8">0.086</text>
<text x="364.6" y="162.8">A</text>
<text x="76.6" y="172.5">23,27</text>
<text x="119.7" y="172.5">60,5</text>
<text x="164.1" y="172.7">8,2</text>
<text x="216.3" y="180.7">98,8</text>
<text x="360.7" y="181.6">∅40h10</text>
<text x="165.1" y="189.8">199,5</text>
<text x="361.6" y="189.3">∅40k6</text>
<text x="361.8" y="196.9">∅38k6</text>
<text x="99.8" y="199.2">B (5:1)</text>
<text x="363.5" y="204.6">10N9</text>
<text x="272.2" y="210.3">1.</text>
<text x="282.7" y="210.3">170...190HB</text>
<text x="360.7" y="212.2">Wymiar</text>
<text x="386.1" y="212.2">Pasowanie</text>
<text x="272.2" y="216.1">2.</text>
<text x="272.2" y="221.9">3.</text>
<text x="282.7" y="216.1">ISO 22768-Mk</text>
<text x="282.7" y="221.9">Niezwymiarowane fazy 1x45°</text>
<text x="111.7" y="225.2" transform="rotate(25 111.7 225.2)">R7,825</text>
<text x="85.2" y="235">7,545</text>
<text x="346.2" y="283.8">Reduktor</text>
</g>
<g font-size="4.7">
<text x="256.5" y="271.1">Politechnika Rzeszowska</text>
<text x="317.5" y="273.1">Nazwa części:</text>
<text x="317.5" y="283.2">Numer rysunku:</text>
</g>
<g font-size="4">
<text x="250.4" y="280">Wydział Budowy Maszyn i Lotnictwa</text>
<text x="257.6" y="284.3">Katedra Konstrukcji Maszyn</text>
</g>
<g font-size="3.9">
<text x="391.2" y="179.4">+0.000</text>
<text x="391.2" y="183.7">-0.100</text>
<text x="391.2" y="187.2">+0.018</text>
<text x="391.2" y="191.5">+0.002</text>
<text x="391.2" y="195">+0.018</text>
<text x="391.2" y="199.2">+0.002</text>
<text x="391.2" y="202.6">+0.000</text>
<text x="391.2" y="206.8">-0.036</text>
<text x="372" y="236.7">Ra 12.5</text>
<text x="231.2" y="250.6">Projektował: Jakub Kozak</text>
<text x="292.2" y="250.6">18.06.2023r</text>
<text x="336.2" y="250.6">Podziałka:</text>
<text x="361.2" y="250.6">Materiał:</text>
<text x="386.2" y="250.6">Masa [kg]:</text>
<text x="231.2" y="255.6">Rysował:</text>
<text x="248" y="255.6">Jakub Kozak</text>
<text x="354.9" y="255">1:1</text>
<text x="378.8" y="254.9">C45</text>
<text x="231.2" y="260.5">Sprawdził:</text>
<text x="248" y="260.5">dr. inż. Michał Batsch</text>
<text x="291.3" y="260.8" transform="rotate(-90 291.3 260.8)">Data</text>
<text x="314.9" y="261.9" transform="rotate(-90 314.9 261.9)">Podpis</text>
<text x="361.2" y="260.5">Format:</text>
<text x="386.2" y="260.2">Arkusz:</text>
<text x="231.2" y="265.5">Zatwierdził: dr. inż. Michał Batsch</text>
<text x="380" y="264.9">A3</text>
<text x="403.8" y="264.9">2/4</text>
<text x="259.8" y="274.9">im. Ignacego Łukasiewicza</text>
</g>
<g font-size="2.7">
<text x="370.7" y="12.7">Liczba zebów</text>
<text x="374.5" y="16.4">Moduł</text>
<text x="398" y="12.6">z1</text>
<text x="398.3" y="16.4">m</text>
<text x="403.4" y="16.4">2,75</text>
<text x="404.5" y="12.6">16</text>
<text x="371.7" y="20.2">Kąt zarysu</text>
<text x="398.3" y="20.2">α</text>
<text x="403.8" y="20.2">20°</text>
<text x="363.9" y="28">Kąt pochylenia linii zębów</text>
<text x="367.6" y="24">Luz wierzchołkowy</text>
<text x="398.3" y="27.8">β</text>
<text x="398.5" y="24">c</text>
<text x="402.2" y="24">0,6875</text>
<text x="404.9" y="27.8">0</text>
<text x="363" y="35.9">Współ. przesunięcia zarysu</text>
<text x="363.3" y="31.9">Kier. pochylenie linii zębów</text>
<text x="398.3" y="35.7">X</text>
<text x="398.4" y="31.8">-</text>
<text x="404.9" y="31.8">-</text>
<text x="404.9" y="35.7">-</text>
<text x="365.8" y="39.8">Dokładność wykonania</text>
<text x="398.4" y="39.6">-</text>
<text x="403.7" y="39.6">8-C</text>
<text x="363.5" y="43.8">Dług norm. przez 6 zębów</text>
<text x="398.1" y="43.6">W</text>
<text x="398.4" y="47.5">d</text>
<text x="404.1" y="47.5">44</text>
<text x="404.9" y="43.6">-</text>
<text x="366.8" y="48.2">Średnica podziałowa</text>
<text x="369.5" y="52.1">Wysokość zęba</text>
<text x="398.4" y="52">h</text>
<text x="403.6" y="52">6,19</text>
<text x="362.5" y="56.1">Ilość zębów koła współprac.</text>
<text x="397.8" y="55.9">z2</text>
<text x="397.8" y="59.8">a0</text>
<text x="401.7" y="59.8">105,875</text>
<text x="404.5" y="55.9">61</text>
<text x="370.5" y="60">Odległość osi</text>
</g>
<g font-size="1.9">
<text x="128.2" y="57.5">Ra 3.2</text>
<text x="160.6" y="85.4">Ra 1.6</text>
<text x="385.4" y="90.2">Ra 25</text>
<text x="128.3" y="97.2">Ra 1.6</text>
<text x="178.3" y="104">Ra 0.4</text>
<text x="256.3" y="105">Ra 1.6</text>
<text x="386.6" y="119">Ra 3.2</text>
<text x="136.2" y="211.1">Ra 1.6</text>
</g>
<text font-size="1.7" x="258.7" y="125.9">oś nakiełków</text>
</svg>
